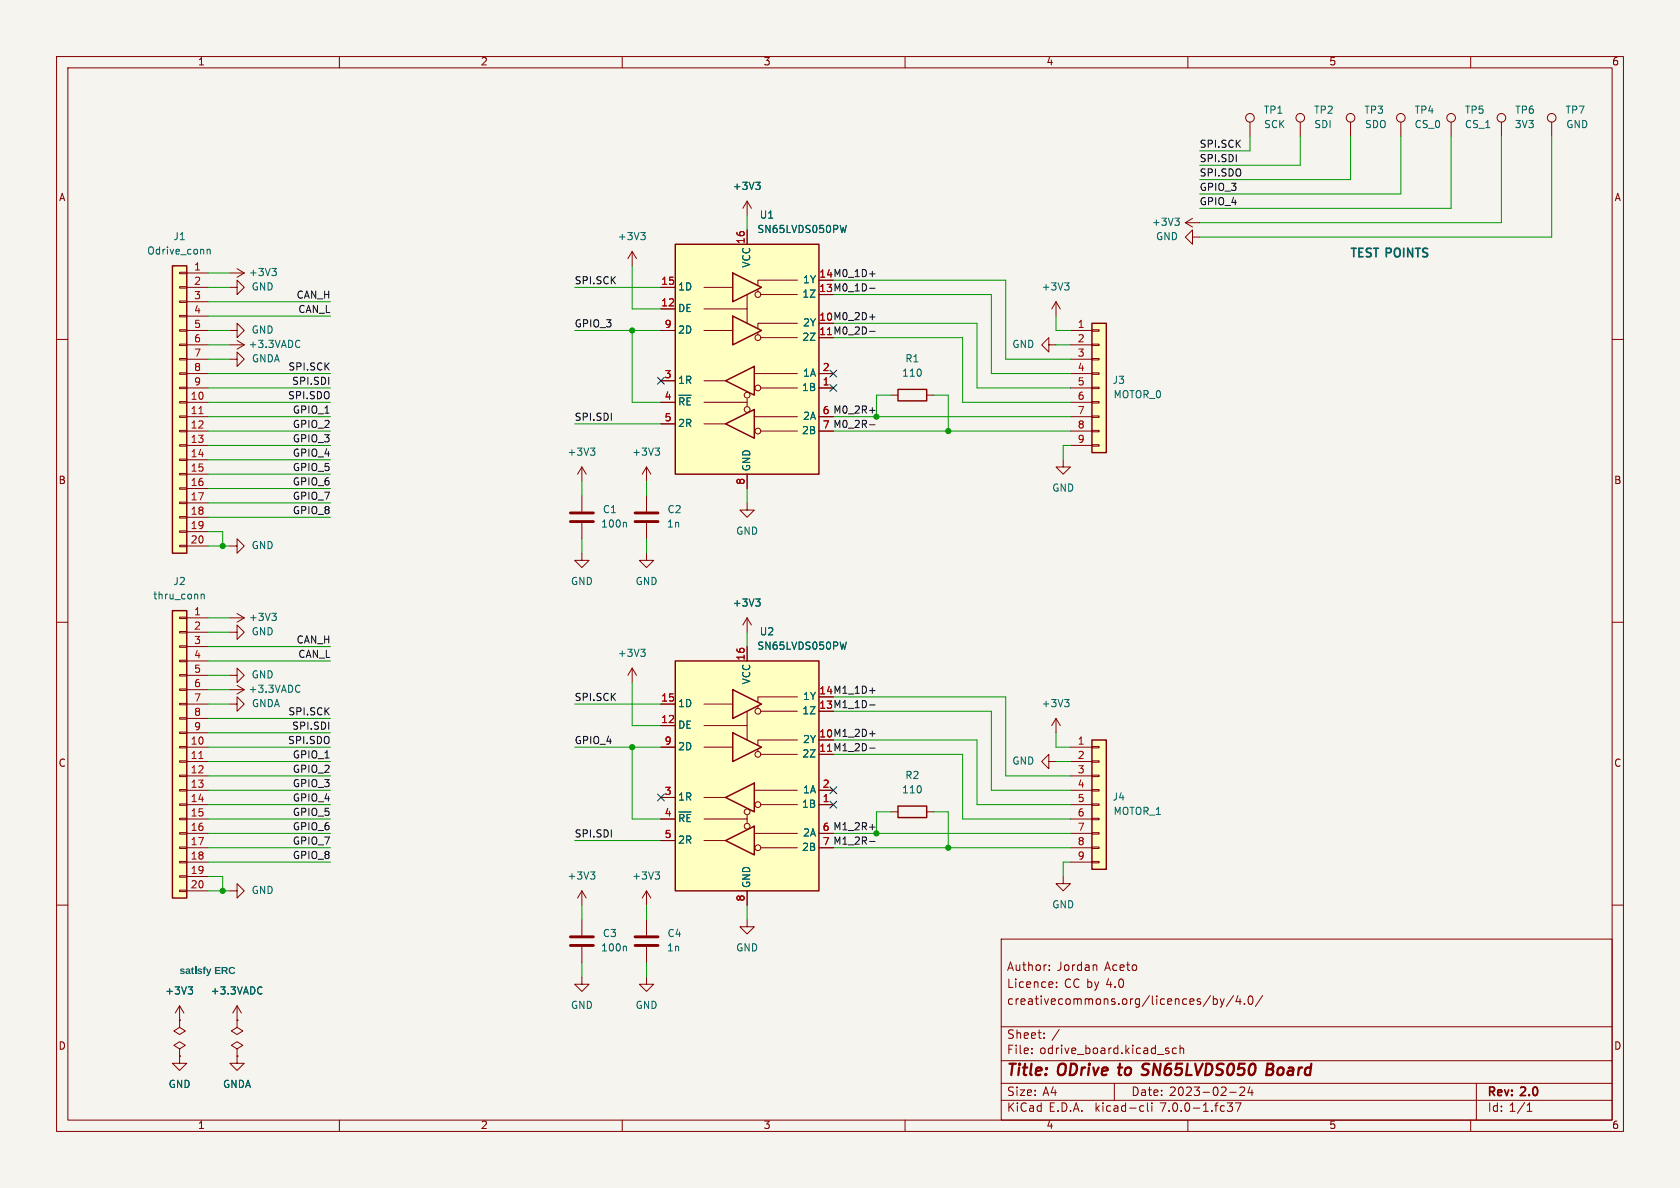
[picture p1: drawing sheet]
<svg xmlns="http://www.w3.org/2000/svg" width="297mm" height="210mm" viewBox="0 0 297 210" stroke-linecap="round" stroke-linejoin="round" font-family="sans-serif">
<path d="M0 0h297v210h-297z" fill="#f5f4ef" stroke="#f5f4ef" stroke-width=".18"/>
<g fill="none" stroke="#840000" stroke-width=".18">
<path d="M10 10h277v190h-277zM12 12h273v186h-273zM60 10v2M110 10v2M160 10v2M210 10v2M260 10v2M132.1 35.6l-.8 1.2M132.1 35.6v2.5M132.1 35.6l.7 1.2M209.5 39.4l1.3 .7M209.5 39.4h2.6"/>
<path d="M210.8 38.6l-1.3 .8M221 21.6v2.5M229.9 21.6v2.5M238.8 21.6v2.5M247.6 21.6v2.5M256.5 21.6v2.5M265.4 21.6v2.5M274.3 21.6v2.5M10 60h2M31.7 58.3h1.3v.2h-1.3zM31.7 55.8h1.3v.2h-1.3zM31.7 53.2h1.3v.3h-1.3z"/>
<path d="M31.7 50.7h1.3v.2h-1.3zM31.7 48.1h1.3v.3h-1.3zM33 50.8h3.8M33 58.4h3.8M33 48.3h3.8M33 53.3h3.8M33 55.9h3.8M40.6 50.8h1.3v-1.3l1.3 1.3-1.3 1.3v-1.3M40.6 58.4h1.3v-1.2l1.3 1.2-1.3 1.3v-1.3M40.6 48.3h2.6M41.9 47.5l1.3 .8M43.2 48.3l-1.3 .7"/>
<path d="M111.8 44.5l.7 1.2M111.8 44.5v2.5M111.8 44.5l-.8 1.2M116.8 54.6h2.6M116.8 50.8h2.6M116.8 58.4h2.6M124.5 58.4h5M124.5 50.8h5M132.1 52.1v2.5h-7.6M132.1 40.6v2.6M132.1 54.6v2.6M134 51.2v.4"/>
<path d="M134 58.8v.4M134.5 59.7h6.5M134.5 52.1h6.5M141 57.2h-7v.8M141 49.5h-7v.9M186.7 53.3l-.8 1.3M186.7 53.3v2.6M186.7 53.3l.8 1.3M189.2 58.4h3.8M193 58.3h1.3v.2h-1.3zM210.8 41.9v1.3l-1.3-1.3 1.3-1.3v1.3h1.3M285 60h2"/>
<path d="M31.7 78.6h1.3v.3h-1.3zM31.7 76.1h1.3v.2h-1.3zM31.7 73.5h1.3v.3h-1.3zM31.7 71h1.3v.2h-1.3zM31.7 68.5h1.3v.2h-1.3zM31.7 65.9h1.3v.3h-1.3zM31.7 63.4h1.3v.2h-1.3zM31.7 60.8h1.3v.3h-1.3zM33 76.2h3.8M33 68.6h3.8M33 66h3.8M33 71.1h3.8"/>
<path d="M33 73.7h3.8M33 78.7h3.8M33 61h3.8M33 63.5h3.8M40.6 63.5h1.3v-1.3l1.3 1.3-1.3 1.3v-1.3M40.6 61h2.6M41.9 60.2l1.3 .8M43.2 61l-1.3 .7M116.8 67.3h2.6M116.8 71.1h2.6M116.8 74.9h2.6M124.5 74.9h3.8"/>
<path d="M124.5 67.3h3.8M132.1 70.5v.6h-7.6M132.1 71.1v.7M133.3 73.7h7.7M133.3 66h7.7M134.5 76.2h6.5M134.5 68.6h6.5M144.8 76.2h2.5M144.8 68.6h2.5M144.8 66h2.5M144.8 73.7h2.5M157.5 69.9h1.2"/>
<path d="M163.8 69.9h1.3M185.4 61v-1.3l-1.3 1.3 1.3 1.2v-1.2h1.3M189.2 76.2h3.8M189.2 68.6h3.8M189.2 66h3.8M189.2 71.1h3.8M189.2 73.7h3.8M189.2 78.7h3.8M189.2 61h3.8M189.2 63.5h3.8M193 78.6h1.3v.3h-1.3zM193 76.1h1.3v.2h-1.3z"/>
<path d="M193 73.5h1.3v.3h-1.3zM193 71h1.3v.2h-1.3zM193 68.5h1.3v.2h-1.3zM193 65.9h1.3v.3h-1.3zM193 63.4h1.3v.2h-1.3zM193 60.8h1.3v.3h-1.3zM31.7 96.4h1.3v.2h-1.3zM31.7 93.9h1.3v.2h-1.3zM31.7 91.3h1.3v.3h-1.3zM31.7 88.8h1.3v.2h-1.3zM31.7 86.2h1.3v.3h-1.3zM31.7 83.7h1.3v.2h-1.3z"/>
<path d="M31.7 81.2h1.3v.2h-1.3zM33 81.3h3.8M33 83.8h3.8M33 86.4h3.8M33 88.9h3.8M33 91.4h3.8M33 94h3.8M33 96.5h3.8M40.6 96.5h1.3v-1.2l1.3 1.2-1.3 1.3v-1.3M102.9 97.8v1.3h-1.3l1.3 1.2 1.2-1.2h-1.2M102.9 82.6v2.5M102.9 87.6v2.8"/>
<path d="M102.9 92.5v2.8M102.9 82.6l-.8 1.2M102.9 82.6l.7 1.2M114.3 97.8v1.3h-1.3l1.3 1.2 1.3-1.2h-1.3M114.3 82.6v2.5M114.3 87.6v2.8M114.3 92.5v2.8M114.3 82.6l-.8 1.2M114.3 82.6l.8 1.2M132.1 88.9v1.3h1.2l-1.2 1.2-1.3-1.2h1.3M132.1 83.8v2.6M188 81.3v1.3h1.2l-1.2 1.2-1.3-1.2h1.3"/>
<path d="M10 110h2M31.7 119.3h1.3v.2h-1.3zM31.7 116.7h1.3v.3h-1.3zM31.7 114.2h1.3v.2h-1.3zM31.7 111.6h1.3v.3h-1.3zM31.7 109.1h1.3v.2h-1.3zM33 109.2h3.8M33 111.8h3.8M33 114.3h3.8M33 116.8h3.8M33 119.4h3.8M40.6 111.8h1.3v-1.3l1.3 1.3-1.3 1.2v-1.2"/>
<path d="M40.6 119.4h1.3v-1.3l1.3 1.3-1.3 1.3v-1.3M40.6 109.2h2.6M41.9 108.5l1.3 .7M43.2 109.2l-1.3 .8M111.8 118.1v2.6M111.8 118.1l.7 1.3M111.8 118.1l-.8 1.3M132.1 109.2v2.6M132.1 114.3v2.5M132.1 109.2l-.8 1.3M132.1 109.2l.7 1.3M285 110h2"/>
<path d="M31.7 139.6h1.3v.2h-1.3zM31.7 137h1.3v.3h-1.3zM31.7 134.5h1.3v.2h-1.3zM31.7 132h1.3v.2h-1.3zM31.7 129.4h1.3v.3h-1.3zM31.7 126.9h1.3v.2h-1.3zM31.7 124.3h1.3v.3h-1.3zM31.7 121.8h1.3v.2h-1.3zM33 121.9h3.8M33 132.1h3.8M33 134.6h3.8M33 137.2h3.8"/>
<path d="M33 139.7h3.8M33 124.5h3.8M33 127h3.8M33 129.5h3.8M40.6 124.5h1.3v-1.3l1.3 1.3-1.3 1.2v-1.2M40.6 121.9h2.6M41.9 121.2l1.3 .7M43.2 121.9l-1.3 .8M116.8 132.1h2.6M116.8 124.5h2.6M116.8 128.3h2.6M124.5 132.1h5"/>
<path d="M124.5 124.5h5M132.1 125.7v2.6h-7.6M132.1 128.3v2.5M133.3 139.7h7.7M134 124.8v.4M134 132.5v.3M134.5 133.4h6.5M134.5 125.7h6.5M141 130.8h-7v.9M141 123.2h-7v.9M144.8 139.7h2.5M185.4 134.6v-1.2l-1.3 1.2 1.3 1.3v-1.3h1.3"/>
<path d="M186.7 127v2.5M186.7 127l-.8 1.3M186.7 127l.8 1.3M189.2 132.1h3.8M189.2 134.6h3.8M189.2 137.2h3.8M189.2 139.7h3.8M193 139.6h1.3v.2h-1.3zM193 137h1.3v.3h-1.3zM193 134.5h1.3v.2h-1.3zM193 132h1.3v.2h-1.3zM10 160h2"/>
<path d="M31.7 157.4h1.3v.2h-1.3zM31.7 154.8h1.3v.3h-1.3zM31.7 152.3h1.3v.2h-1.3zM31.7 149.7h1.3v.3h-1.3zM31.7 147.2h1.3v.2h-1.3zM31.7 144.7h1.3v.2h-1.3zM31.7 142.1h1.3v.3h-1.3zM33 142.2h3.8M33 144.8h3.8M33 147.3h3.8M33 149.9h3.8M33 152.4h3.8"/>
<path d="M33 154.9h3.8M33 157.5h3.8M40.6 157.5h1.3v-1.3l1.3 1.3-1.3 1.3v-1.3M102.9 157.5l-.8 1.3M102.9 157.5v2.5M102.9 157.5l.7 1.3M114.3 157.5l-.8 1.3M114.3 157.5v2.5M114.3 157.5l.8 1.3M116.8 144.8h2.6M116.8 141h2.6M116.8 148.6h2.6"/>
<path d="M124.5 148.6h3.8M124.5 141h3.8M132.1 144.1v.7h-7.6M132.1 144.8v.6M132.1 157.5v2.5M133.3 147.3h7.7M134.5 142.2h6.5M134.5 149.9h6.5M144.8 142.2h2.5M144.8 147.3h2.5M144.8 149.9h2.5M157.5 143.5h1.2"/>
<path d="M163.8 143.5h1.3M188 154.9v1.3h1.2l-1.2 1.3-1.3-1.3h1.3M189.2 142.2h3.8M189.2 144.8h3.8M189.2 147.3h3.8M189.2 149.9h3.8M189.2 152.4h3.8M193 152.3h1.3v.2h-1.3zM193 149.7h1.3v.3h-1.3zM193 147.2h1.3v.2h-1.3zM193 144.7h1.3v.2h-1.3zM193 142.1h1.3v.3h-1.3z"/>
<path d="M285 160h2M31.7 177.8l-.7 1.3M31.7 177.8v2.5M31.7 177.8l.8 1.3M41.9 177.8l-.8 1.3M41.9 177.8v2.5M41.9 177.8l.8 1.3M102.9 172.7v1.3h-1.3l1.3 1.3 1.2-1.3h-1.2M102.9 162.6v2.8M102.9 167.4v2.8M114.3 172.7v1.3h-1.3l1.3 1.3 1.3-1.3h-1.3M114.3 162.6v2.8"/>
<path d="M114.3 167.4v2.8M132.1 162.6v1.2h1.2l-1.2 1.3-1.3-1.3h1.3M177 166h108v32h-108zM185.5 171.4v.2M185.5 170.6v.2M186.8 174.4v.2M186.8 173.6v.2M193.7 170.6l.2 .2v.8M214 176l-1.3 1.9M214.5 176.1v1.5M214.5 176.6h.4l.3 .2v.5l-.1 .2h-.6M215.7 176.6l.4 1"/>
<path d="M216.1 177.6l-.2 .3-.2 .2M216.4 176.6l-.3 1M218.1 176l-1.3 1.9M218.9 176l-.4 1.1h.9M219.2 176.6v1M220 177.4v.2M220.8 176.2l.2-.1a.81 .81 0 0 1 .6 .6 .81 .81 0 0 1-.3 .8l-.2 .1a.81 .81 0 0 1-.3-1.4zM223.2 176l-1.3 1.9M31.7 185.4l1.1-.6-1.1-.6-1 .6 1 .6v1.3M31.7 186.7h.1M31.7 180.3v1.3l1.1 .6-1.1 .7-1-.7 1-.6M31.7 180.3h.1"/>
<path d="M31.7 186.7v1.3h1.3l-1.3 1.2-1.2-1.2h1.2M41.9 185.4l1-.6-1-.6-1 .6 1 .6v1.3M41.9 186.7h.1M41.9 180.3v1.3l1 .6-1 .7-1-.7 1-.6M41.9 180.3h.1M41.9 186.7v1.3h1.3l-1.3 1.2-1.3-1.2h1.3M60 198v2M110 198v2M160 198v2M177 194.5h108M177 191.5h108M177 187.5h108"/>
<path d="M177 181.5h108M182.4 186.1v.2M182.4 185.3v.2M184.6 183.4v.2M184.6 182.6v.2M197 191.5v3M201.8 195.5h.4M202.2 196.4l-.4 .1M202.8 195v1.2l.3 .3M203.6 195v.1M203.6 195.5v1M206.3 185.8h.3l.1 .2-.2 .3h-.3"/>
<path d="M206.3 185.3h.3M208 185.3h-.5l-.2 .2v.5l.1 .2h.6M208.6 185.4l.2-.1h.4l.1 1M208.6 184.8v1.5M210 198v2M217 195h.9l-.5 .5 .4 .2v.6l-.2 .2h-.4l-.2-.2M217.4 193.1h1.1M218.4 195h1l-.7 1.5M219.2 192.3l.6-.1 .2 .1v.3l-.9 1.1h.9M221 192.1l-.4 1.1h.9M221.3 192.7v1M260 198v2"/>
<path d="M261 191.5v6.5M270 196.5h.8M270 195.4l.4-.4v1.5"/>
<circle cx="221" cy="20.8" r=".76"/>
<circle cx="229.9" cy="20.8" r=".76"/>
<circle cx="238.8" cy="20.8" r=".76"/>
<circle cx="247.6" cy="20.8" r=".76"/>
<circle cx="256.5" cy="20.8" r=".76"/>
<circle cx="265.4" cy="20.8" r=".76"/>
<circle cx="274.3" cy="20.8" r=".76"/>
<circle cx="134" cy="59.7" r=".51"/>
<circle cx="134" cy="52.1" r=".51"/>
<circle cx="132.1" cy="69.9" r=".51"/>
<circle cx="132.1" cy="72.4" r=".51"/>
<circle cx="134" cy="68.6" r=".51"/>
<circle cx="134" cy="76.2" r=".51"/>
<circle cx="134" cy="125.7" r=".51"/>
<circle cx="134" cy="133.4" r=".51"/>
<circle cx="132.1" cy="143.5" r=".51"/>
<circle cx="132.1" cy="146.1" r=".51"/>
<circle cx="134" cy="149.9" r=".51"/>
<circle cx="134" cy="142.2" r=".51"/>
</g>
<path d="M197.6 188.7h.8M202.1 190h.5M202.1 188.9l.6 .2M202.9 188h-.5l-.3 .2M224 189h.7M224.7 189l.3 .2M225 188.2l-.2-.2h-.7l-.2 2h.7l.5-.3M225.1 188.6l-.4 .4" fill="none" stroke="#840000" stroke-width=".4"/>
<g fill="none" stroke="#006464" stroke-width=".18">
<path d="M133.6 32.2h.8l-.4 .5M134.1 32.7l.3 .2v.3l-.3 .3M149.6 39.8l-.3 1.3-.2-.9M207.7 38.6h.8l-.4 .5M208.2 39.1l.3 .2v.3l-.3 .2M36.6 44.1v.8M36.6 44.2l.2-.1h.3l.1 .8M48.1 47.5h.7l-.4 .4M48.6 47.9l.2 .3v.3l-.2 .2M113.3 41.1h.8l-.5 .5M113.8 41.6l.3 .2v.3l-.3 .3M188.2 50h.8l-.4 .5"/>
<path d="M188.7 50.5l.3 .2v.3l-.3 .3M52.8 60.2l.2 .1M53 61.3l-.2 .1M104.4 79.2h.8l-.5 .5M104.9 79.7l.3 .2v.3l-.3 .3M115.8 79.2h.8l-.4 .5M116.4 79.7l.2 .2v.3l-.2 .3M120 69.9h2.2M120.9 70.7l-.1-.3-.6-.1v1.3M122.1 70.3h-.6v1.3M110.6 92.3l.1 .2v.7M35.6 105v.9"/>
<path d="M35.6 105.2l.1-.2 .3 .1 .1 .8M48.1 108.4h.7l-.4 .5M48.6 108.9l.2 .2v.3l-.2 .3M113.3 114.8h.8l-.5 .5M113.8 115.3l.3 .2v.3l-.3 .2M133.6 105.9h.8l-.4 .5M134.1 106.4l.3 .2v.3l-.3 .2M149.6 113.5l-.3 1.3-.2-.9M52.8 121.1l.2 .1M53 122.3l-.2 .1M188.2 123.7h.8l-.4 .4M188.7 124.1l.3 .3v.3l-.3 .2"/>
<path d="M104.4 154.1h.8l-.5 .5M104.9 154.6l.3 .3v.3l-.3 .2M115.8 154.1h.8l-.4 .5M116.4 154.6l.2 .3v.3l-.2 .2M120 143.5h2.2M120.9 144.4l-.1-.4h-.6v1.2M122.1 144h-.6v1.2M33.3 174.5h.7l-.4 .4M33.8 174.9l.2 .3v.3l-.2 .2M46.1 174.5l.2 .1M46.3 175.6l-.2 .1M110.6 167.3l.1 .1v.7"/>
</g>
<path d="M100.8 92.2h4.1M100.8 90.7h4.1M112.3 92.2h4M112.3 90.7h4M100.8 167.1h4.1M100.8 165.6h4.1M112.3 167.1h4M112.3 165.6h4" fill="none" stroke="#840000" stroke-width=".51"/>
<g fill="none" stroke="#840000" stroke-width=".25">
<path d="M30.5 47h2.5v50.8h-2.5zM119.4 43.2h25.4v40.6h-25.4zM129.5 55.9l5.1 2.5-5.1 2.6zM129.5 48.3l5.1 2.5-5.1 2.5zM193 57.2h2.6v22.8h-2.6zM128.3 74.9l5-2.5v5.1zM128.3 67.3l5-2.5v5.1zM158.7 68.8h5.1v2.1h-5.1zM30.5 108h2.5v50.8h-2.5zM119.4 116.8h25.4v40.7h-25.4zM129.5 129.5l5.1 2.6-5.1 2.5zM129.5 121.9l5.1 2.6-5.1 2.5z"/>
<path d="M193 130.8h2.6v22.9h-2.6zM128.3 148.6l5-2.5v5zM128.3 141l5-2.6v5.1zM158.7 142.5h5.1v2h-5.1z"/>
</g>
<g fill="#ffffc2" stroke="#ffffc2" stroke-width=".18">
<path d="M119.4 43.2h25.4v40.6h-25.4z"/>
<path d="M30.5 47h2.5v50.8h-2.5z"/>
<path d="M30.5 108h2.5v50.8h-2.5z"/>
<path d="M193 57.2h2.6v22.8h-2.6z"/>
<path d="M119.4 116.8h25.4v40.7h-25.4z"/>
<path d="M193 130.8h2.6v22.9h-2.6z"/>
</g>
<path d="M35.2 73.1h.7M35.2 134.1h.7" fill="none" stroke="#a90000" stroke-width=".18"/>
<path d="M153.7 58.6h1M153.7 56h1M153.7 48.4h1M153.7 51h1M153.7 72.6h1M153.7 75.1h1M153.7 122.1h1M153.7 124.6h1M153.7 132.2h1M153.7 129.7h1M153.7 146.2h1M153.7 148.8h1" fill="none" stroke="#0f0f0f" stroke-width=".18"/>
<g fill="none" stroke="#009600" stroke-width=".18">
<path d="M132.1 38.1v2.5M221 24.1v2.6h-8.9M229.9 24.1v5.1h-17.8M238.8 24.1v7.7h-26.7M247.6 24.1v10.2h-35.5M256.5 24.1v12.7h-44.4M265.4 24.1v15.3h-53.3M274.3 24.1v17.8h-62.2M36.8 58.4h3.8M36.8 55.9h21.6M36.8 53.3h21.6M36.8 48.3h3.8"/>
<path d="M36.8 50.8h3.8M101.6 58.4h15.2M101.6 50.8h15.2M111.8 58.4v12.7h5M111.8 47v7.6h5M147.3 52.1h28v13.9h13.9M147.3 49.5h30.5v14h11.4M147.3 59.7h22.9v11.4h19M147.3 57.2h25.4v11.4h16.5M186.7 55.9v2.5h2.5M36.8 66h21.6M36.8 63.5h3.8"/>
<path d="M36.8 76.2h21.6M36.8 71.1h21.6M36.8 68.6h21.6M36.8 73.7h21.6M36.8 61h3.8M36.8 78.7h21.6M101.6 74.9h15.2M147.3 76.2h41.9M147.3 73.7h41.9M157.5 69.9h-2.6v3.8M165.1 69.9h2.5v6.3M186.7 61h2.5"/>
<path d="M189.2 78.7h-1.2v2.6M36.8 81.3h21.6M36.8 83.8h21.6M36.8 96.5h3.8M36.8 88.9h21.6M36.8 86.4h21.6M36.8 94h2.6v2.5M36.8 91.4h21.6M102.9 85.1v2.5M102.9 95.3v2.5M114.3 85.1v2.5M114.3 95.3v2.5"/>
<path d="M132.1 86.4v2.5M36.8 109.2h3.8M36.8 111.8h3.8M36.8 119.4h3.8M36.8 114.3h21.6M36.8 116.8h21.6M132.1 111.8v2.5M36.8 137.2h21.6M36.8 139.7h21.6M36.8 132.1h21.6M36.8 134.6h21.6M36.8 124.5h3.8"/>
<path d="M36.8 129.5h21.6M36.8 127h21.6M36.8 121.9h3.8M101.6 132.1h15.2M101.6 124.5h15.2M111.8 132.1v12.7h5M111.8 120.7v7.6h5M147.3 133.4h22.9v11.4h19M147.3 130.8h25.4v11.4h16.5M147.3 125.7h28v14h13.9M147.3 123.2h30.5v14h11.4M186.7 129.5v2.6h2.5"/>
<path d="M186.7 134.6h2.5M36.8 144.8h21.6M36.8 147.3h21.6M36.8 142.2h21.6M36.8 152.4h21.6M36.8 157.5h3.8M36.8 149.9h21.6M36.8 154.9h2.6v2.6M101.6 148.6h15.2M147.3 147.3h41.9M147.3 149.9h41.9M157.5 143.5h-2.6v3.8"/>
<path d="M165.1 143.5h2.5v6.4M189.2 152.4h-1.2v2.5M102.9 160v2.6M102.9 170.2v2.5M114.3 160v2.6M114.3 170.2v2.5M132.1 160v2.6"/>
</g>
<path d="M116.2 66.7l1.2 1.2M117.4 66.7l-1.2 1.2M146.7 68l1.2 1.2M146.7 65.4l1.2 1.2M147.9 68l-1.2 1.2M147.9 65.4l-1.2 1.2M146.7 139.1l1.2 1.2M147.9 139.1l-1.2 1.2M116.2 140.4l1.2 1.2M117.4 140.4l-1.2 1.2M146.7 141.6l1.2 1.2M147.9 141.6l-1.2 1.2" fill="none" stroke="#000084" stroke-width=".18"/>
<g fill="#009600" stroke="#009600" stroke-width=".18">
<circle cx="111.8" cy="132.1" r=".46"/>
<circle cx="154.9" cy="147.3" r=".46"/>
<circle cx="154.9" cy="73.7" r=".46"/>
<circle cx="39.4" cy="96.5" r=".46"/>
<circle cx="111.8" cy="58.4" r=".46"/>
<circle cx="39.4" cy="157.5" r=".46"/>
<circle cx="167.6" cy="149.9" r=".46"/>
<circle cx="167.6" cy="76.2" r=".46"/>
</g>
<g font-size="2.8" fill="#840000">
<text x="178" y="190.8">Title:</text>
<text x="187.1" y="190.8">ODrive</text>
<text x="198.5" y="190.8">to</text>
<text x="203.2" y="190.8">SN65LVDS050</text>
<text x="225.8" y="190.8">Board</text>
</g>
<text font-size="2.1" fill="#0000c2" x="238.8" y="45.7">TEST POINTS</text>
<g font-size="2.1" fill="#840000">
<text x="178" y="171.9">Author:</text>
<text x="186.8" y="171.9">Jordan</text>
<text x="195.3" y="171.9">Aceto</text>
<text x="178" y="177.9">creativecommons.org/licences/by/4.0/</text>
<text x="178" y="174.9">Licence:</text>
<text x="188.1" y="174.9">CC by 4.0</text>
<text x="178" y="183.9">Sheet:</text>
<text x="185.9" y="183.9">/</text>
<text x="178" y="186.6">File:</text>
<text x="183.8" y="186.6">odrive_board.kicad_sch</text>
<text x="178" y="196.8">KiCad</text>
<text x="178" y="194">Size:</text>
<text x="184.3" y="194">A4</text>
<text x="185.4" y="196.8">E.D.A.</text>
<text x="193.7" y="196.8">kicad-cli</text>
<text x="200" y="194">Date:</text>
<text x="205.2" y="196.8">7.0.0-1.fc37</text>
<text x="206.7" y="194">2023-02-24</text>
<text x="263" y="194.2">Rev:</text>
<text x="263" y="196.8">Id: 1/1</text>
<text x="269" y="194.2">2.0</text>
</g>
<g font-size="1.8" fill="#840000">
<text x="35" y="11.8">1</text>
<text x="85" y="11.8">2</text>
<text x="135" y="11.8">3</text>
<text x="185" y="11.8">4</text>
<text x="235" y="11.8">5</text>
<text x="285" y="11.8">6</text>
<text x="10.4" y="35.8">A</text>
<text x="285.4" y="35.8">A</text>
<text x="144.8" y="51.8">13 M0_1D-</text>
<text x="144.8" y="49.3">14 M0_1D+</text>
<text x="144.8" y="56.9">10 M0_2D+</text>
<text x="10.3" y="85.8">B</text>
<text x="285.3" y="85.8">B</text>
<text x="144.8" y="125.5">13 M1_1D-</text>
<text x="144.8" y="122.9">14 M1_1D+</text>
<text x="144.8" y="130.6">10 M1_2D+</text>
<text x="10.3" y="135.8">C</text>
<text x="285.3" y="135.8">C</text>
<text x="10.3" y="185.8">D</text>
<text x="285.3" y="185.8">D</text>
<text x="35" y="199.8">1</text>
<text x="85" y="199.8">2</text>
<text x="135" y="199.8">3</text>
<text x="185" y="199.8">4</text>
<text x="235" y="199.8">5</text>
<text x="285" y="199.8">6</text>
</g>
<g font-size="1.8" fill="#006464">
<text x="223.4" y="20.4">TP1</text>
<text x="223.4" y="22.9">SCK</text>
<text x="232.3" y="20.4">TP2</text>
<text x="232.3" y="22.9">SDI</text>
<text x="241.1" y="20.4">TP3</text>
<text x="241.3" y="22.9">SDO</text>
<text x="250" y="22.9">CS_0</text>
<text x="250" y="20.4">TP4</text>
<text x="258.9" y="22.9">CS_1</text>
<text x="258.9" y="20.4">TP5</text>
<text x="267.7" y="22.9">3V3</text>
<text x="267.8" y="20.4">TP6</text>
<text x="276.7" y="20.4">TP7</text>
<text x="276.8" y="22.9">GND</text>
<text x="129.5" y="33.8">+3V3</text>
<text x="133.8" y="41.5">SN65LVDS050PW</text>
<text x="134.3" y="38.9">U1</text>
<text x="203.6" y="40.2">+3V3</text>
<text x="26" y="45.3">Odrive_conn</text>
<text x="30.6" y="42.7">J1</text>
<text x="109.2" y="42.7">+3V3</text>
<text x="132.9" y="47.4" transform="rotate(-90 132.9 47.4)">VCC</text>
<text x="204.3" y="42.7">GND</text>
<text x="43.9" y="49.1">+3V3</text>
<text x="44.4" y="51.6">GND</text>
<text x="119.9" y="51.6">1D</text>
<text x="141.7" y="52.9">1Z</text>
<text x="141.8" y="50.4">1Y</text>
<text x="184.1" y="51.6">+3V3</text>
<text x="44.4" y="59.2">GND</text>
<text x="119.9" y="55.4">DE</text>
<text x="119.9" y="59.2">2D</text>
<text x="141.8" y="58">2Y</text>
<text x="43.9" y="61.8">+3.3VADC</text>
<text x="44.5" y="64.3">GNDA</text>
<text x="141.7" y="60.5">2Z</text>
<text x="160" y="64.3">R1</text>
<text x="178.9" y="61.8">GND</text>
<text x="119.9" y="68.1">1R</text>
<text x="141.7" y="69.4">1B</text>
<text x="141.8" y="66.9">1A</text>
<text x="159.4" y="66.9">110</text>
<text x="196.6" y="68.1">J3</text>
<text x="196.8" y="70.7">MOTOR_0</text>
<text x="119.9" y="72.6">~{RE}</text>
<text x="119.9" y="75.8">2R</text>
<text x="141.7" y="77">2B</text>
<text x="141.8" y="74.5">2A</text>
<text x="100.3" y="80.8">+3V3</text>
<text x="111.7" y="80.8">+3V3</text>
<text x="132.9" y="83.3" transform="rotate(-90 132.9 83.3)">GND</text>
<text x="186" y="87.2">GND</text>
<text x="106.2" y="93.5">100n</text>
<text x="106.5" y="91">C1</text>
<text x="117.9" y="93.5">1n</text>
<text x="117.9" y="91">C2</text>
<text x="130.1" y="94.8">GND</text>
<text x="44.4" y="97.3">GND</text>
<text x="27" y="106.2">thru_conn</text>
<text x="30.6" y="103.7">J2</text>
<text x="100.9" y="103.7">GND</text>
<text x="112.3" y="103.7">GND</text>
<text x="129.5" y="107.5">+3V3</text>
<text x="43.9" y="110">+3V3</text>
<text x="44.4" y="112.6">GND</text>
<text x="134.3" y="112.6">U2</text>
<text x="109.2" y="116.4">+3V3</text>
<text x="133.8" y="115.1">SN65LVDS050PW</text>
<text x="43.9" y="122.7">+3.3VADC</text>
<text x="44.4" y="120.2">GND</text>
<text x="44.5" y="125.3">GNDA</text>
<text x="119.9" y="125.3">1D</text>
<text x="132.9" y="121.1" transform="rotate(-90 132.9 121.1)">VCC</text>
<text x="141.8" y="124">1Y</text>
<text x="184.1" y="125.3">+3V3</text>
<text x="119.9" y="129.1">DE</text>
<text x="141.7" y="126.6">1Z</text>
<text x="141.8" y="131.6">2Y</text>
<text x="119.9" y="132.9">2D</text>
<text x="141.7" y="134.2">2Z</text>
<text x="160" y="138">R2</text>
<text x="178.9" y="135.4">GND</text>
<text x="119.9" y="141.8">1R</text>
<text x="141.7" y="143.1">1B</text>
<text x="141.8" y="140.5">1A</text>
<text x="159.4" y="140.5">110</text>
<text x="196.6" y="141.8">J4</text>
<text x="119.9" y="146.2">~{RE}</text>
<text x="119.9" y="149.4">2R</text>
<text x="141.8" y="148.1">2A</text>
<text x="196.8" y="144.3">MOTOR_1</text>
<text x="100.3" y="155.8">+3V3</text>
<text x="111.7" y="155.8">+3V3</text>
<text x="141.7" y="150.7">2B</text>
<text x="44.4" y="158.3">GND</text>
<text x="132.9" y="157" transform="rotate(-90 132.9 157)">GND</text>
<text x="186" y="160.8">GND</text>
<text x="106.5" y="165.9">C3</text>
<text x="117.9" y="165.9">C4</text>
<text x="106.2" y="168.5">100n</text>
<text x="117.9" y="168.5">1n</text>
<text x="130.1" y="168.5">GND</text>
<text x="29.1" y="176.1">+3V3</text>
<text x="37.2" y="176.1">+3.3VADC</text>
<text x="100.9" y="178.6">GND</text>
<text x="112.3" y="178.6">GND</text>
<text x="29.8" y="192.6">GND</text>
<text x="39.4" y="192.6">GNDA</text>
</g>
<g font-size="1.8" fill="#0f0f0f">
<text x="212.1" y="28.9">SPI.SDI</text>
<text x="212.1" y="26.3">SPI.SCK</text>
<text x="212.1" y="33.9">GPIO_3</text>
<text x="212.1" y="31.4">SPI.SDO</text>
<text x="212.1" y="36.5">GPIO_4</text>
<text x="52.3" y="53">CAN_H</text>
<text x="101.6" y="50.5">SPI.SCK</text>
<text x="52.6" y="55.5">CAN_L</text>
<text x="101.6" y="58.1">GPIO_3</text>
<text x="50.9" y="65.7">SPI.SCK</text>
<text x="50.8" y="70.8">SPI.SDO</text>
<text x="51.5" y="68.2">SPI.SDI</text>
<text x="51.6" y="75.9">GPIO_2</text>
<text x="51.6" y="73.3">GPIO_1</text>
<text x="101.6" y="74.6">SPI.SDI</text>
<text x="145.4" y="73.4">6 M0_2R+</text>
<text x="145.4" y="75.9">7 M0_2R-</text>
<text x="51.6" y="80.9">GPIO_4</text>
<text x="51.6" y="78.4">GPIO_3</text>
<text x="51.6" y="83.5">GPIO_5</text>
<text x="51.6" y="86">GPIO_6</text>
<text x="51.6" y="88.6">GPIO_7</text>
<text x="51.6" y="91.1">GPIO_8</text>
<text x="52.3" y="114">CAN_H</text>
<text x="52.6" y="116.5">CAN_L</text>
<text x="101.6" y="124.1">SPI.SCK</text>
<text x="50.8" y="131.7">SPI.SDO</text>
<text x="50.9" y="126.7">SPI.SCK</text>
<text x="51.5" y="129.2">SPI.SDI</text>
<text x="101.6" y="131.7">GPIO_4</text>
<text x="51.6" y="134.3">GPIO_1</text>
<text x="51.6" y="136.8">GPIO_2</text>
<text x="51.6" y="141.9">GPIO_4</text>
<text x="51.6" y="139.4">GPIO_3</text>
<text x="51.6" y="147">GPIO_6</text>
<text x="51.6" y="144.4">GPIO_5</text>
<text x="51.6" y="149.5">GPIO_7</text>
<text x="101.6" y="148.2">SPI.SDI</text>
<text x="145.4" y="147.1">6 M1_2R+</text>
<text x="145.4" y="149.6">7 M1_2R-</text>
<text x="51.6" y="152.1">GPIO_8</text>
</g>
<g font-size="1.8" fill="#a90000">
<text x="131.8" y="43.2" transform="rotate(-90 131.8 43.2)">16</text>
<text x="34.3" y="48">1</text>
<text x="34.3" y="50.5">2</text>
<text x="34.3" y="53.1">3</text>
<text x="116.8" y="50.5">15</text>
<text x="144.8" y="51.8">13</text>
<text x="144.8" y="49.3">14</text>
<text x="34.3" y="55.6">4</text>
<text x="34.3" y="58.2">5</text>
<text x="116.8" y="54.4">12</text>
<text x="117.4" y="58.2">9</text>
<text x="144.8" y="59.4">11 M0_2D-</text>
<text x="144.8" y="56.9">10</text>
<text x="144.8" y="59.4">11</text>
<text x="190.5" y="58.2">1</text>
<text x="34.3" y="60.7">6</text>
<text x="34.3" y="63.2">7</text>
<text x="34.3" y="65.8">8</text>
<text x="145.4" y="65.8">2</text>
<text x="190.5" y="60.7">2</text>
<text x="190.5" y="63.2">3</text>
<text x="190.5" y="65.8">4</text>
<text x="33.7" y="70.9">10</text>
<text x="34.3" y="68.3">9</text>
<text x="117.4" y="67.1">3</text>
<text x="117.4" y="70.9">4</text>
<text x="145.4" y="68.3">1</text>
<text x="190.5" y="68.3">5</text>
<text x="190.5" y="70.9">6</text>
<text x="33.7" y="73.4">11</text>
<text x="33.7" y="75.9">12</text>
<text x="117.4" y="74.7">5</text>
<text x="145.4" y="73.4">6</text>
<text x="145.4" y="75.9">7</text>
<text x="190.5" y="73.4">7</text>
<text x="190.5" y="75.9">8</text>
<text x="33.7" y="78.5">13</text>
<text x="33.7" y="81">14</text>
<text x="33.7" y="83.6">15</text>
<text x="190.5" y="78.5">9</text>
<text x="33.7" y="86.1">16</text>
<text x="33.7" y="88.6">17</text>
<text x="131.8" y="85.8" transform="rotate(-90 131.8 85.8)">8</text>
<text x="33.7" y="91.2">18</text>
<text x="33.7" y="93.7">19</text>
<text x="33.7" y="96.3">20</text>
<text x="34.3" y="109">1</text>
<text x="34.3" y="111.5">2</text>
<text x="34.3" y="114">3</text>
<text x="34.3" y="116.6">4</text>
<text x="34.3" y="119.1">5</text>
<text x="131.8" y="116.8" transform="rotate(-90 131.8 116.8)">16</text>
<text x="34.3" y="121.7">6</text>
<text x="34.3" y="124.2">7</text>
<text x="116.8" y="124.2">15</text>
<text x="144.8" y="125.5">13</text>
<text x="144.8" y="122.9">14</text>
<text x="33.7" y="131.8">10</text>
<text x="34.3" y="126.7">8</text>
<text x="34.3" y="129.3">9</text>
<text x="116.8" y="128">12</text>
<text x="117.4" y="131.8">9</text>
<text x="144.8" y="130.6">10</text>
<text x="190.5" y="131.8">1</text>
<text x="33.7" y="134.4">11</text>
<text x="33.7" y="136.9">12</text>
<text x="144.8" y="133.1">11 M1_2D-</text>
<text x="144.8" y="133.1">11</text>
<text x="190.5" y="134.4">2</text>
<text x="190.5" y="136.9">3</text>
<text x="33.7" y="139.4">13</text>
<text x="33.7" y="142">14</text>
<text x="117.4" y="140.7">3</text>
<text x="145.4" y="142">1</text>
<text x="145.4" y="139.4">2</text>
<text x="190.5" y="139.4">4</text>
<text x="190.5" y="142">5</text>
<text x="33.7" y="144.5">15</text>
<text x="33.7" y="147.1">16</text>
<text x="33.7" y="149.6">17</text>
<text x="117.4" y="144.5">4</text>
<text x="117.4" y="148.3">5</text>
<text x="145.4" y="147.1">6</text>
<text x="145.4" y="149.6">7</text>
<text x="190.5" y="144.5">6</text>
<text x="190.5" y="147.1">7</text>
<text x="190.5" y="149.6">8</text>
<text x="33.7" y="152.1">18</text>
<text x="33.7" y="154.7">19</text>
<text x="190.5" y="152.1">9</text>
<text x="33.7" y="157.2">20</text>
<text x="131.8" y="159.4" transform="rotate(-90 131.8 159.4)">8</text>
</g>
<text font-size="1.8" fill="#0000c2" x="31.7" y="172.4">satisfy ERC</text>
</svg>
